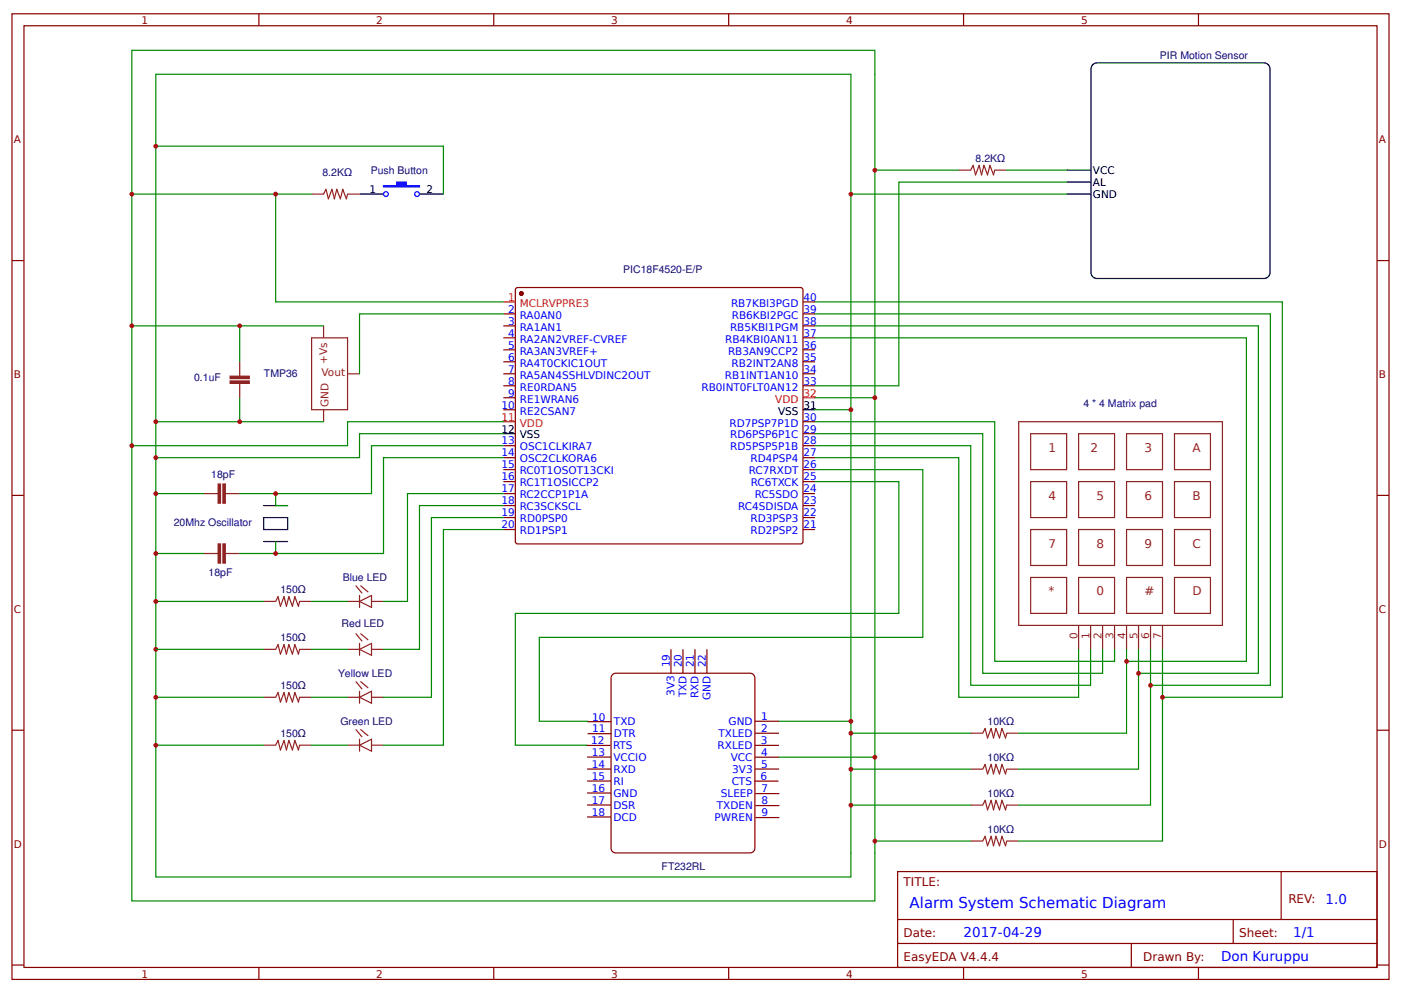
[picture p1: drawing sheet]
<svg xmlns="http://www.w3.org/2000/svg" width="312mm" height="221mm" viewBox="0 0 312 221" stroke-linecap="round" stroke-linejoin="round" font-family="sans-serif">
<g fill="none" stroke="#800" stroke-width=".27">
<path d="M2.7 3.1h306.4v214.9h-306.4zM5.3 5.7h301.1v209.7h-301.1zM57.6 3.1v2.6M109.9 3.1v2.6M162.2 3.1v2.6M214.4 3.1v2.6M266.7 3.1v2.6M2.7 58h2.6M306.4 58h2.7M112 69.9h2.7M112 72.5h2.7M112 75.2h2.7"/>
<path d="M112 77.9h2.7M114.8 64.3l.4-.3 63.2 .1 .3 .4-.1 56.3-.4 .3-63.3-.1-.2-.5zM178.7 69.9h2.7M178.7 72.5h2.7M178.7 75.2h2.7M178.7 77.9h2.7M178.7 67.2h2.7M112 80.5h2.7M112 83.2h2.7M112 85.9h2.7M112 88.5h2.7M112 91.2h2.7"/>
<path d="M112 99.2h2.7M178.7 80.5h2.7M178.7 83.2h2.7M178.7 85.9h2.7M178.7 99.2h2.7M178.7 96.5h2.7M178.7 93.9h2.7M2.7 110.3h2.6M112 101.9h2.7M112 104.5h2.7M112 107.2h2.7M112 109.9h2.7"/>
<path d="M112 112.5h2.7M112 115.2h2.7M112 117.9h2.7M178.7 101.9h2.7M178.7 104.5h2.7M178.7 107.2h2.7M178.7 109.9h2.7M178.7 112.5h2.7M178.7 115.2h2.7M178.7 117.9h2.7M306.4 110.3h2.7M2.7 162.6h2.6"/>
<path d="M306.4 162.6h2.7M199.8 194h106.6v21.4h-106.6zM285.1 194v10.7M2.7 214.8h2.6M57.6 215.4v2.6M109.9 215.4v2.6M162.2 215.4v2.6M199.8 204.7h106.6M199.8 210h106.6M214.4 215.4v2.6M251.8 210v5.4M266.7 215.4v2.6"/>
<path d="M274.4 204.7v5.3M306.4 214.8h2.7"/>
</g>
<circle cx="116" cy="65.3" r=".4" fill="#800" stroke="#800" stroke-width=".27"/>
<path d="M112 67.2h2.7M112 93.9h2.7M178.7 88.5h2.7" fill="none" stroke="#f00" stroke-width=".27"/>
<path d="M112 96.5h2.7M178.7 91.2h2.7" fill="none" stroke="#000" stroke-width=".27"/>
<path d="M136.2 150.3l.8-.4h29.9a1.07 1.07 0 0 1 1.1 1v37.9a1.06 1.06 0 0 1-1.1 1.1h-29.9a1.06 1.06 0 0 1-1-1.1v-37.9z" fill="#fff" stroke="#800000" stroke-width=".27"/>
<g fill="none" stroke="#800" stroke-width=".27">
<path d="M149.3 144.5v5.4M152 144.5v5.4M154.6 144.5v5.4M157.3 144.5v5.4M130.5 165.9h5.4M130.6 171.2h5.4M130.6 168.5h5.4M130.6 173.9h5.4M130.6 176.5h5.4M130.6 179.2h5.4M130.8 160.7h5.3M130.8 163.3h5.3"/>
<path d="M167.9 173.9h5.3M168 165.9h5.3M168 160.6h5.4M168 163.2h5.4M168 168.6h5.4M168 171.2h5.4M168.1 176.7h5.3M168.1 179.3h5.3M130.6 181.9h5.4M168.1 182h5.3"/>
</g>
<path d="M243 14.5l.7-.4 .4-.1h37.2a1.33 1.33 0 0 1 1.3 1.3v45.4a1.33 1.33 0 0 1-1.3 1.3h-37.2a1.33 1.33 0 0 1-1.3-1.3v-45.4zM237.4 37.9h5.3M80 43.2h5.3M93.3 43.2h5.4M237.4 43.2h5.3M237.4 40.5h5.3" fill="none" stroke="#000" stroke-width=".27"/>
<path d="M69.3 75.2h8v16h-8zM72 72.5v2.7M72 91.2v2.7M77.3 83.2h2.7" fill="none" stroke="#8d2323" stroke-width=".27"/>
<path d="M85.3 41.3h3v-.8h2.1v.8h2.9v.3h-8z" fill="#00f" stroke="#00f" stroke-width=".27"/>
<g fill="none" stroke="#00f" stroke-width=".27">
<circle cx="85.9" cy="43.2" r=".53"/>
<circle cx="92.8" cy="43.2" r=".53"/>
</g>
<path d="M189.4 16.5h-154.7v178.7h154.7v-5.3M173.4 168.6h21.3v32h-165.4v-189.4h165.4v157.4" fill="none" stroke="#080" stroke-width=".27"/>
<circle cx="194.7" cy="168.6" r=".53" fill="#c00"/>
<path d="M189.4 16.5v144.1h-16M189.4 160.6v29.3" fill="none" stroke="#080" stroke-width=".27"/>
<circle cx="189.4" cy="160.6" r=".53" fill="#c00"/>
<path d="M29.3 43.2h40M181.4 104.5h24v37.4h-85.4v18.7l10.8 .1M181.4 107.2h18.6v29.3h-85.3v29.4h15.8" fill="none" stroke="#080" stroke-width=".27"/>
<path d="M213.4 37.9h2.6l.6-1.1 .5 2.1 .8-2.1 .5 2.1 .6-2.1 .8 2.1 .5-2.1 .8 2.1 .3-1h2.6M69.3 43.2h2.7l.5-1.1 .6 2.2 .8-2.2 .5 2.2 .5-2.2 .8 2.2 .6-2.2 .8 2.2 .2-1.1h2.7" fill="none" stroke="#8d2323" stroke-width=".27"/>
<circle cx="29.3" cy="43.2" r=".53" fill="#c00"/>
<path d="M34.7 32.5h64v10.7" fill="none" stroke="#080" stroke-width=".27"/>
<circle cx="34.7" cy="32.5" r=".53" fill="#c00"/>
<path d="M61.3 43.2v24h50.7" fill="none" stroke="#080" stroke-width=".27"/>
<circle cx="61.3" cy="43.2" r=".53" fill="#c00"/>
<path d="M29.3 72.5h42.7M112 69.9h-32v13.3" fill="none" stroke="#080" stroke-width=".27"/>
<circle cx="29.3" cy="72.5" r=".53" fill="#c00"/>
<path d="M34.7 93.9h37.3" fill="none" stroke="#080" stroke-width=".27"/>
<circle cx="34.7" cy="93.9" r=".53" fill="#c00"/>
<path d="M53.3 72.5v8" fill="none" stroke="#080" stroke-width=".27"/>
<circle cx="53.3" cy="72.5" r=".53" fill="#c00"/>
<path d="M53.3 88.5v5.4" fill="none" stroke="#080" stroke-width=".27"/>
<circle cx="53.3" cy="93.9" r=".53" fill="#c00"/>
<path d="M181.4 88.5h13.3" fill="none" stroke="#080" stroke-width=".27"/>
<circle cx="194.7" cy="88.5" r=".53" fill="#c00"/>
<path d="M181.4 91.2h8" fill="none" stroke="#080" stroke-width=".27"/>
<circle cx="189.4" cy="91.2" r=".53" fill="#c00"/>
<path d="M58.7 115.2h5.3v2.7h-5.3zM58.7 112.5h5.3M58.7 120.5h5.3" fill="none" stroke="#000" stroke-width=".27"/>
<g fill="#8d2323" stroke="#8d2323" stroke-width=".27">
<path d="M48.5 107.7h.6v4.3h-.6z"/>
<path d="M49.6 107.7h.5v4.3h-.5z"/>
<path d="M49.6 121.1h.5v4.2h-.5z"/>
<path d="M48.5 121.1h.6v4.2h-.6z"/>
<path d="M51.2 84.8h4.3v.5h-4.3z"/>
<path d="M51.2 83.7h4.3v.6h-4.3z"/>
</g>
<path d="M53.3 80.5v3.2M53.3 85.3v3.2M45.3 109.9h3.2M50.1 109.9h3.2M45.3 123.2h3.2M50.1 123.2h3.2" fill="none" stroke="#8d2323" stroke-width=".27"/>
<path d="M112 93.9h-34.7v5.3h-48" fill="none" stroke="#080" stroke-width=".27"/>
<circle cx="29.3" cy="99.2" r=".53" fill="#c00"/>
<path d="M112 96.5h-32v5.4h-45.3" fill="none" stroke="#080" stroke-width=".27"/>
<circle cx="34.7" cy="101.9" r=".53" fill="#c00"/>
<path d="M112 99.2h-29.3v10.7h-29.4M34.7 109.9h10.6" fill="none" stroke="#080" stroke-width=".27"/>
<circle cx="34.7" cy="109.9" r=".53" fill="#c00"/>
<path d="M61.3 109.9v2.6h2.7" fill="none" stroke="#080" stroke-width=".27"/>
<circle cx="61.3" cy="109.9" r=".53" fill="#c00"/>
<path d="M112 101.9h-26.7v21.3h-24v-2.7M53.3 123.2h8" fill="none" stroke="#080" stroke-width=".27"/>
<circle cx="61.3" cy="123.2" r=".53" fill="#c00"/>
<path d="M34.7 123.2h10.6" fill="none" stroke="#080" stroke-width=".27"/>
<circle cx="34.7" cy="123.2" r=".53" fill="#c00"/>
<g fill="none" stroke="#8d2323" stroke-width=".27">
<path d="M58.7 133.9h2.6l.6-1.1 .5 2.1 .8-2.1 .5 2.1 .6-2.1 .8 2.1 .5-2.1 .8 2.1 .3-1h2.6M77.3 133.9h2.7M79.2 130.4l1.3 1.6M80 133.9l2.7-1.4v2.7zM80 132.5v2.7M80.3 130.4l1.6 1.4M82.7 133.9h2.6M58.7 144.6h2.6l.6-1.1 .5 2.1 .8-2.1 .5 2.1 .6-2.1 .8 2.1 .5-2.1 .8 2.1 .3-1h2.6M58.7 155.2h2.6l.6-1 .5 2.1 .8-2.1 .5 2.1 .6-2.1 .8 2.1 .5-2.1 .8 2.1 .3-1.1h2.6M77.3 144.6h2.7M77.3 155.2h2.7M79.2 141.1l1.3 1.6"/>
<path d="M79.2 151.8l1.3 1.6M80 143.2v2.7M80 153.9v2.7M80 144.6l2.7-1.4v2.7zM80 155.2l2.7-1.3v2.7zM80.3 141.1l1.6 1.3M80.3 151.8l1.6 1.3M82.7 144.6h2.6M82.7 155.2h2.6M58.7 165.9h2.6l.6-1.1 .5 2.2 .8-2.2 .5 2.2 .6-2.2 .8 2.2 .5-2.2 .8 2.2 .3-1.1h2.6M77.3 165.9h2.7M79.2 162.4l1.3 1.6"/>
<path d="M80 164.6v2.6M80 165.9l2.7-1.3v2.6zM80.3 162.4l1.6 1.4M82.7 165.9h2.6"/>
</g>
<path d="M112 109.9h-21.3v24h-5.4M112 112.5h-18.7v32.1h-8M112 115.2h-16v40h-10.7M112 117.9h-13.3v48h-13.4M34.7 133.9h24M69.3 133.9h8M69.3 144.6h8M69.3 155.2h8M69.3 165.9h8" fill="none" stroke="#080" stroke-width=".27"/>
<g fill="#c00">
<circle cx="34.7" cy="133.9" r=".53"/>
<circle cx="34.7" cy="144.6" r=".53"/>
</g>
<path d="M34.7 155.2h24" fill="none" stroke="#080" stroke-width=".27"/>
<circle cx="34.7" cy="155.2" r=".53" fill="#c00"/>
<path d="M34.7 165.9h24" fill="none" stroke="#080" stroke-width=".27"/>
<circle cx="34.7" cy="165.9" r=".53" fill="#c00"/>
<g fill="none" stroke="#8d2323" stroke-width=".27">
<path d="M226.7 93.9h45.3v45.3h-45.3zM229.4 96.5h8v8h-8zM240 96.5h8v8h-8zM250.7 96.5h8v8h-8zM261.4 96.5h8v8h-8zM229.4 107.2h8v8h-8zM229.4 117.9h8v8h-8zM240 107.2h8v8h-8zM240 117.9h8v8h-8zM250.7 107.2h8v8h-8zM250.7 117.9h8v8h-8zM261.4 107.2h8v8h-8z"/>
<path d="M261.4 117.9h8v8h-8zM229.4 128.5h8v8h-8zM240 128.5h8v8h-8zM240 139.2v5.4M242.7 139.2v5.4M245.4 139.2v5.4M248 139.2v5.4M250.7 128.5h8v8h-8zM250.7 139.2v5.4M253.4 139.2v5.4M256 139.2v5.4M258.7 139.2v5.4"/>
<path d="M261.4 128.5h8v8h-8z"/>
</g>
<path d="M194.7 37.9h18.7M224 37.9h13.4M181.4 75.2h96v72h-26.7v-2.6M181.4 72.5h98.6v77.4h-26.6v-5.3M181.4 69.9h101.3v82.7h-26.7v-8M181.4 67.2h104v88h-26.7v-10.6M181.4 93.9h40v53.3h26.6v-2.6M181.4 96.5h37.3v53.4h26.7v-5.3M181.4 99.2h34.6v53.4h26.7v-8M181.4 101.9h32v53.3h26.6v-10.6" fill="none" stroke="#080" stroke-width=".27"/>
<circle cx="194.7" cy="37.9" r=".53" fill="#c00"/>
<path d="M189.4 43.2h48M237.4 40.5h-37.4v45.4h-18.6" fill="none" stroke="#080" stroke-width=".27"/>
<circle cx="189.4" cy="43.2" r=".53" fill="#c00"/>
<path d="M216 163.2h2.7l.5-1 .6 2.1 .8-2.1 .5 2.1 .5-2.1 .8 2.1 .6-2.1 .8 2.1 .2-1.1h2.7M216 171.2h2.7l.5-1 .6 2.1 .8-2.1 .5 2.1 .5-2.1 .8 2.1 .6-2.1 .8 2.1 .2-1.1h2.7M216 179.2h2.7l.5-1 .6 2.1 .8-2.1 .5 2.1 .5-2.1 .8 2.1 .6-2.1 .8 2.1 .2-1.1h2.7M216 187.2h2.7l.5-1 .6 2.1 .8-2.1 .5 2.1 .5-2.1 .8 2.1 .6-2.1 .8 2.1 .2-1.1h2.7" fill="none" stroke="#8d2323" stroke-width=".27"/>
<path d="M189.4 163.2h26.6" fill="none" stroke="#080" stroke-width=".27"/>
<circle cx="189.4" cy="163.2" r=".53" fill="#c00"/>
<path d="M189.4 171.2h26.6" fill="none" stroke="#080" stroke-width=".27"/>
<circle cx="189.4" cy="171.2" r=".53" fill="#c00"/>
<path d="M189.4 179.2h26.6" fill="none" stroke="#080" stroke-width=".27"/>
<circle cx="189.4" cy="179.2" r=".53" fill="#c00"/>
<path d="M250.7 147.2v16h-24" fill="none" stroke="#080" stroke-width=".27"/>
<circle cx="250.7" cy="147.2" r=".53" fill="#c00"/>
<path d="M253.4 149.9v21.3h-26.7" fill="none" stroke="#080" stroke-width=".27"/>
<circle cx="253.4" cy="149.9" r=".53" fill="#c00"/>
<path d="M256 152.6v26.6h-29.3" fill="none" stroke="#080" stroke-width=".27"/>
<circle cx="256" cy="152.6" r=".53" fill="#c00"/>
<path d="M258.7 155.2v32h-32" fill="none" stroke="#080" stroke-width=".27"/>
<circle cx="258.7" cy="155.2" r=".53" fill="#c00"/>
<path d="M194.7 187.2h21.3" fill="none" stroke="#080" stroke-width=".27"/>
<circle cx="194.7" cy="187.2" r=".53" fill="#c00"/>
<path d="M34.7 144.6h24" fill="none" stroke="#080" stroke-width=".27"/>
<text font-size="3.3" fill="#00f" x="202.4" y="202">Alarm System Schematic Diagram</text>
<g font-size="3" fill="#00f">
<text x="295" y="201.2">1.0</text>
<text x="214.4" y="208.7">2017-04-29</text>
<text x="287.8" y="208.7">1/1</text>
<text x="271.8" y="214">Don Kuruppu</text>
</g>
<g font-size="2.7" fill="#8d2323">
<text x="233.4" y="100.5">1</text>
<text x="242.7" y="100.5">2</text>
<text x="254.7" y="100.5">3</text>
<text x="265.4" y="100.5">A</text>
<text x="233.4" y="111.2">4</text>
<text x="244" y="111.2">5</text>
<text x="254.7" y="111.2">6</text>
<text x="265.4" y="111.2">B</text>
<text x="233.4" y="121.9">7</text>
<text x="244" y="121.9">8</text>
<text x="254.7" y="121.9">9</text>
<text x="265.4" y="121.9">C</text>
<text x="233.4" y="132.5">*</text>
<text x="244" y="132.5">0</text>
<text x="254.7" y="132.5">#</text>
<text x="265.4" y="132.5">D</text>
</g>
<g font-size="2.7" fill="#800">
<text x="201.1" y="197.2">TITLE:</text>
<text x="286.7" y="201">REV:</text>
<text x="201.1" y="208.7">Date:</text>
<text x="275.8" y="208.7">Sheet:</text>
<text x="201.1" y="214">EasyEDA V4.4.4</text>
<text x="254.4" y="214">Drawn By:</text>
</g>
<g font-size="2.3" fill="#800">
<text x="31.5" y="5.3">1</text>
<text x="83.7" y="5.3">2</text>
<text x="136" y="5.3">3</text>
<text x="188.3" y="5.3">4</text>
<text x="240.6" y="5.3">5</text>
<text x="3.1" y="31.9">A</text>
<text x="306.8" y="31.9">A</text>
<text x="3.1" y="84.1">B</text>
<text x="306.8" y="84.1">B</text>
<text x="3.1" y="136.4">C</text>
<text x="306.8" y="136.4">C</text>
<text x="3.1" y="188.7">D</text>
<text x="306.8" y="188.7">D</text>
<text x="31.5" y="217.6">1</text>
<text x="83.7" y="217.6">2</text>
<text x="136" y="217.6">3</text>
<text x="188.3" y="217.6">4</text>
<text x="240.6" y="217.6">5</text>
</g>
<g font-size="2.3" fill="#000080">
<text x="258.1" y="13.2">PIR Motion Sensor</text>
<text x="71.8" y="39.2">8.2KΩ</text>
<text x="82.5" y="38.7">Push Button</text>
<text x="217.1" y="36">8.2KΩ</text>
<text x="138.7" y="60.8">PIC18F4520-E/P</text>
<text x="43.2" y="84.8">0.1uF</text>
<text x="58.7" y="84">TMP36</text>
<text x="241.1" y="90.7">4 * 4 Matrix pad</text>
<text x="47" y="106.4">18pF</text>
<text x="38.7" y="117.1">20Mhz Oscillator</text>
<text x="46.4" y="128.3">18pF</text>
<text x="76.3" y="129.3">Blue LED</text>
<text x="62.4" y="132">150Ω</text>
<text x="62.4" y="142.7">150Ω</text>
<text x="76" y="139.5">Red LED</text>
<text x="62.4" y="153.4">150Ω</text>
<text x="75.2" y="150.7">Yellow LED</text>
<text x="75.8" y="161.4">Green LED</text>
<text x="219.8" y="161.4">10KΩ</text>
<text x="62.4" y="164">150Ω</text>
<text x="219.8" y="169.4">10KΩ</text>
<text x="219.8" y="177.4">10KΩ</text>
<text x="219.8" y="185.4">10KΩ</text>
<text x="147.2" y="193.6">FT232RL</text>
</g>
<g font-size="2.3">
<text x="243.2" y="41.3">AL</text>
<text x="243.2" y="38.7">VCC</text>
<text x="82.3" y="42.9">1</text>
<text x="94.9" y="42.9">2</text>
<text x="243.2" y="44">GND</text>
<text x="173.1" y="92.3">VSS</text>
<text x="178.8" y="90.9">31</text>
<text x="111.6" y="96.3">12</text>
<text x="115.7" y="97.6">VSS</text>
</g>
<g font-size="2.3" fill="#f00">
<text x="113.1" y="66.9">1</text>
<text x="115.7" y="68.3">MCLRVPPRE3</text>
<text x="172.5" y="89.6">VDD</text>
<text x="178.8" y="88.3">32</text>
<text x="111.6" y="93.6">11</text>
<text x="115.7" y="94.9">VDD</text>
</g>
<g font-size="2.3" fill="#00f">
<text x="113.1" y="69.6">2</text>
<text x="115.7" y="70.9">RA0AN0</text>
<text x="162.7" y="68.3">RB7KBI3PGD</text>
<text x="162.8" y="70.9">RB6KBI2PGC</text>
<text x="178.8" y="69.6">39</text>
<text x="178.8" y="66.9">40</text>
<text x="113.1" y="72.3">3</text>
<text x="113.1" y="74.9">4</text>
<text x="113.1" y="77.6">5</text>
<text x="115.7" y="73.6">RA1AN1</text>
<text x="115.7" y="76.3">RA2AN2VREF-CVREF</text>
<text x="161.4" y="76.3">RB4KBI0AN11</text>
<text x="162.5" y="73.6">RB5KBI1PGM</text>
<text x="178.8" y="72.3">38</text>
<text x="178.8" y="77.6">36</text>
<text x="178.8" y="74.9">37</text>
<text x="113.1" y="80.3">6</text>
<text x="113.1" y="82.9">7</text>
<text x="115.7" y="78.9">RA3AN3VREF+</text>
<text x="115.7" y="81.6">RA4T0CKIC1OUT</text>
<text x="162" y="78.9">RB3AN9CCP2</text>
<text x="162.8" y="81.6">RB2INT2AN8</text>
<text x="178.8" y="82.9">34</text>
<text x="178.8" y="80.3">35</text>
<text x="113.1" y="85.6">8</text>
<text x="113.1" y="88.3">9</text>
<text x="115.7" y="84.3">RA5AN4SSHLVDINC2OUT</text>
<text x="115.7" y="86.9">RE0RDAN5</text>
<text x="115.7" y="89.6">RE1WRAN6</text>
<text x="156.1" y="86.9">RB0INT0FLT0AN12</text>
<text x="161.3" y="84.3">RB1INT1AN10</text>
<text x="178.8" y="85.6">33</text>
<text x="111.6" y="90.9">10</text>
<text x="115.7" y="92.3">RE2CSAN7</text>
<text x="162.3" y="94.9">RD7PSP7P1D</text>
<text x="178.8" y="93.6">30</text>
<text x="111.6" y="98.9">13</text>
<text x="111.6" y="101.6">14</text>
<text x="115.7" y="100.3">OSC1CLKIRA7</text>
<text x="162.5" y="97.6">RD6PSP6P1C</text>
<text x="162.5" y="100.3">RD5PSP5P1B</text>
<text x="178.8" y="101.6">27</text>
<text x="178.8" y="98.9">28</text>
<text x="178.8" y="96.3">29</text>
<text x="111.6" y="104.3">15</text>
<text x="111.6" y="106.9">16</text>
<text x="115.7" y="102.9">OSC2CLKORA6</text>
<text x="115.7" y="105.6">RC0T1OSOT13CKI</text>
<text x="166.6" y="105.6">RC7RXDT</text>
<text x="167" y="102.9">RD4PSP4</text>
<text x="178.8" y="106.9">25</text>
<text x="178.8" y="104.3">26</text>
<text x="111.6" y="109.6">17</text>
<text x="111.6" y="112.3">18</text>
<text x="115.7" y="108.3">RC1T1OSICCP2</text>
<text x="115.7" y="110.9">RC2CCP1P1A</text>
<text x="115.7" y="113.6">RC3SCKSCL</text>
<text x="164.3" y="113.6">RC4SDISDA</text>
<text x="167.1" y="108.3">RC6TXCK</text>
<text x="168" y="110.9">RC5SDO</text>
<text x="178.8" y="112.3">23</text>
<text x="178.8" y="109.6">24</text>
<text x="111.6" y="114.9">19</text>
<text x="111.6" y="117.6">20</text>
<text x="115.7" y="116.3">RD0PSP0</text>
<text x="115.7" y="118.9">RD1PSP1</text>
<text x="167" y="118.9">RD2PSP2</text>
<text x="167" y="116.3">RD3PSP3</text>
<text x="178.8" y="117.6">21</text>
<text x="178.8" y="114.9">22</text>
<text x="149" y="148.5" transform="rotate(-90 149 148.5)">19</text>
<text x="151.7" y="148.5" transform="rotate(-90 151.7 148.5)">20</text>
<text x="154.4" y="148.5" transform="rotate(-90 154.4 148.5)">21</text>
<text x="157" y="148.5" transform="rotate(-90 157 148.5)">22</text>
<text x="150.1" y="155" transform="rotate(-90 150.1 155)">3V3</text>
<text x="152.8" y="155.2" transform="rotate(-90 152.8 155.2)">TXD</text>
<text x="155.4" y="155.4" transform="rotate(-90 155.4 155.4)">RXD</text>
<text x="158.1" y="155.7" transform="rotate(-90 158.1 155.7)">GND</text>
<text x="131.8" y="160.4">10</text>
<text x="136.6" y="161.5">TXD</text>
<text x="162.1" y="161.4">GND</text>
<text x="169.4" y="160.3">1</text>
<text x="131.6" y="165.7">12</text>
<text x="131.8" y="163.1">11</text>
<text x="136.4" y="166.7">RTS</text>
<text x="136.6" y="164.1">DTR</text>
<text x="159.7" y="166.7">RXLED</text>
<text x="159.9" y="164">TXLED</text>
<text x="169.3" y="165.7">3</text>
<text x="169.4" y="163">2</text>
<text x="131.7" y="168.3">13</text>
<text x="131.7" y="170.9">14</text>
<text x="131.7" y="173.6">15</text>
<text x="136.5" y="169.3">VCCIO</text>
<text x="136.5" y="172">RXD</text>
<text x="162.6" y="169.4">VCC</text>
<text x="162.9" y="172">3V3</text>
<text x="169.2" y="173.6">6</text>
<text x="169.4" y="168.3">4</text>
<text x="169.4" y="170.9">5</text>
<text x="131.7" y="176.3">16</text>
<text x="131.7" y="178.9">17</text>
<text x="136.5" y="174.7">RI</text>
<text x="136.5" y="177.3">GND</text>
<text x="160.4" y="177.5">SLEEP</text>
<text x="162.8" y="174.7">CTS</text>
<text x="169.4" y="176.4">7</text>
<text x="169.4" y="179.1">8</text>
<text x="131.7" y="181.6">18</text>
<text x="136.5" y="180">DSR</text>
<text x="136.5" y="182.7">DCD</text>
<text x="159" y="182.8">PWREN</text>
<text x="159.5" y="180.1">TXDEN</text>
<text x="169.4" y="181.7">9</text>
</g>
<g font-size="2.3" fill="#8d2323">
<text x="71.6" y="83.7">Vout</text>
<text x="72.8" y="81" transform="rotate(-90 72.8 81)">+Vs</text>
<text x="73.1" y="90.7" transform="rotate(-90 73.1 90.7)">GND</text>
<text x="239.8" y="142.3" transform="rotate(-90 239.8 142.3)">0</text>
<text x="242.4" y="142.3" transform="rotate(-90 242.4 142.3)">1</text>
<text x="245.1" y="142.3" transform="rotate(-90 245.1 142.3)">2</text>
<text x="247.8" y="142.3" transform="rotate(-90 247.8 142.3)">3</text>
<text x="250.4" y="142.3" transform="rotate(-90 250.4 142.3)">4</text>
<text x="253.1" y="142.3" transform="rotate(-90 253.1 142.3)">5</text>
<text x="255.8" y="142.3" transform="rotate(-90 255.8 142.3)">6</text>
<text x="258.4" y="142.3" transform="rotate(-90 258.4 142.3)">7</text>
</g>
</svg>
